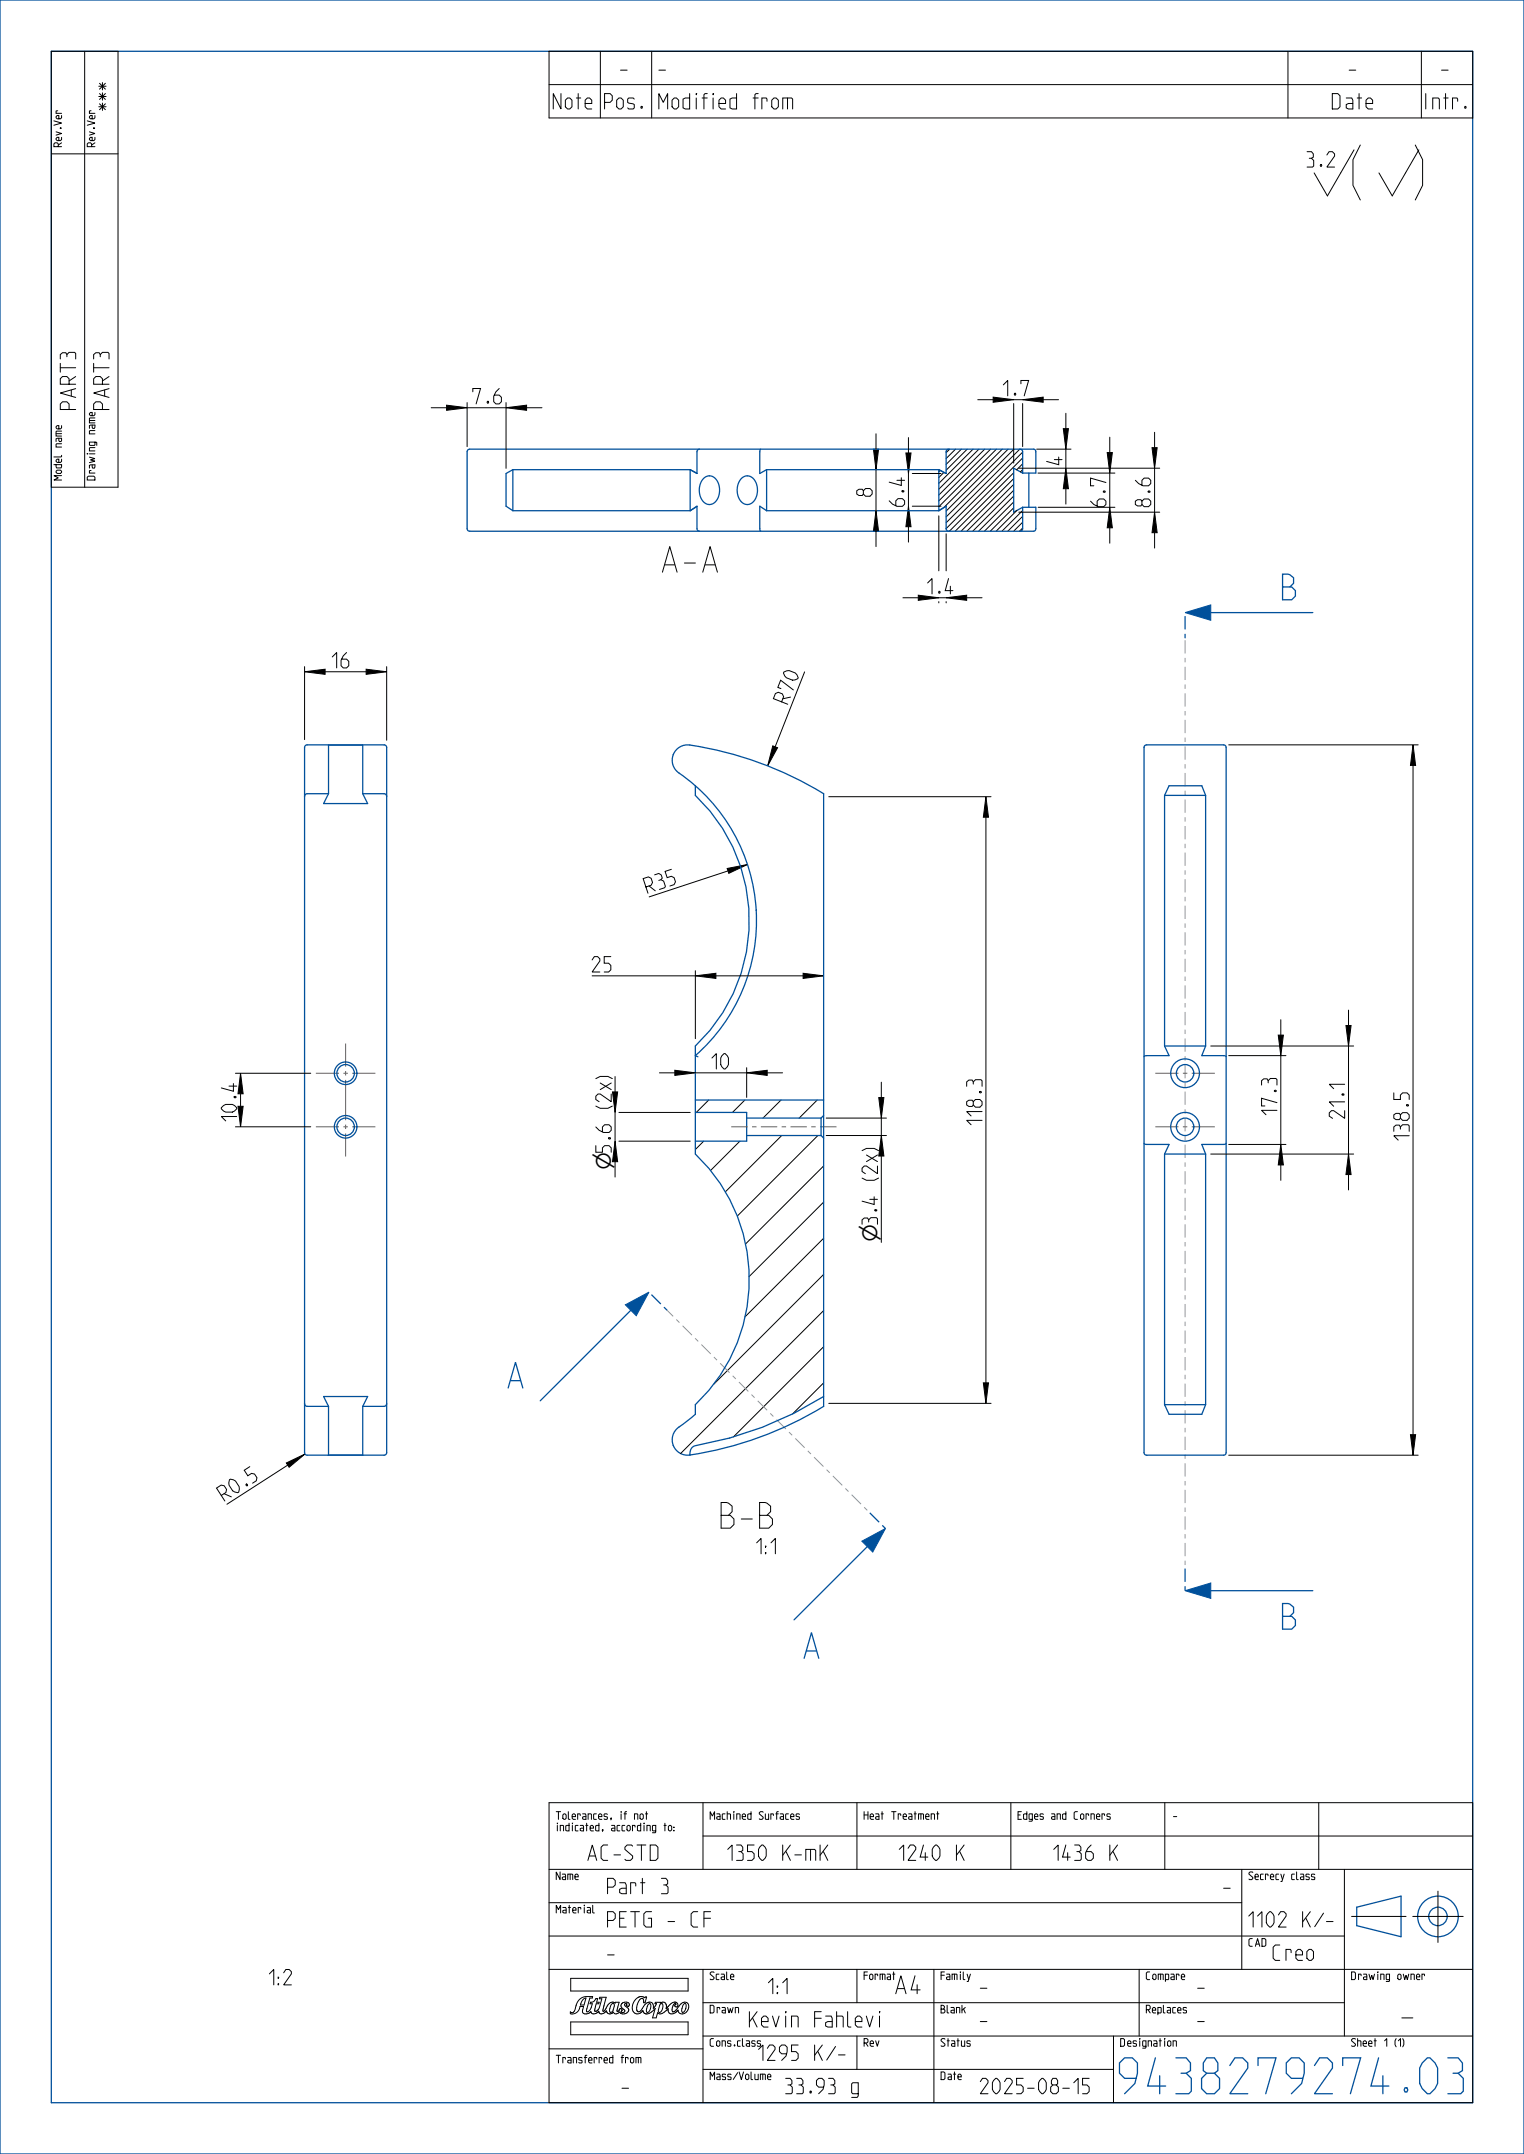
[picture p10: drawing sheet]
<svg xmlns="http://www.w3.org/2000/svg" width="297mm" height="420mm" viewBox="0 0 297 420" stroke-linecap="round" stroke-linejoin="round" font-family="sans-serif">
<path d="M183 91.6l1.4 .7M184.4 98.7l-1.4 .9M184.9 87.6l-.4 .1-.1 .4M197.5 91.3l1.8 .9M198.8 87.6l.3 .1 .2 .4M199.3 98.9l-1.8 1M184.4 103.1l.1 .3 .4 .2M199.3 103.1l-.2 .3-.3 .2M135.5 275.8l-2.7 2.1a3 3 0 0 0-1.7 3.6 3 3 0 0 0 3.3 2.2" fill="none" stroke="#00509b" stroke-width=".25"/>
<g fill="none" stroke="#000" stroke-width=".19">
<path d="M183.2 91.7l-.2 .3M184 92.1l-1 1M185.1 87.6l-.7 .7M186.2 87.6l-1.8 1.8M187.4 87.6l-3 2.9M188.5 87.6l-4.1 4.1M189.6 87.6l-6.6 6.7M190.8 87.6l-7.8 7.8M191.9 87.6l-8.9 8.9M193 87.6l-10 10.1M194.2 87.6l-11.2 11.2M195.3 87.6l-11.4 11.4"/>
<path d="M196.5 87.6l-12.1 12.1M197.5 92.2l-11.3 11.4M197.5 93.3l-10.2 10.3M197.5 94.5l-9.1 9.1M197.5 95.6l-7.9 8M197.5 96.7l-6.8 6.9M197.5 97.9l-5.7 5.7M197.5 99l-4.5 4.6M197.6 87.6l-13.2 13.2M198.2 99.5l-4.1 4.1M198.7 87.6l-14.3 14.3M199.3 88.2l-14.9 14.9"/>
<path d="M199.3 89.3l-14.3 14.3M199.3 90.4l-1.2 1.2M199.3 91.6l-.4 .4M199.3 99.5l-4 4.1M199.3 100.7l-2.9 2.9M199.3 101.8l-1.8 1.8M199.3 103l-.6 .6M138.1 214.5l-2.4 2.4M145.2 214.5l-2.5 2.4M152.2 214.5l-3.5 3.5M159.3 214.5l-3.6 3.5M137.1 222.5l-1.6 1.6"/>
<path d="M144.2 222.5l-5.7 5.7M152.3 221.4l-10.9 11M159.4 221.4l-15.7 15.7M160.5 227.3l-15.2 15.3M160.5 234.4l-14.5 14.5M160.5 241.4l-15.3 15.4M160.5 248.5l-21.4 21.4M160.5 255.5l-27.9 27.9M160.5 262.6l-17.6 17.6M160.5 269.6l-6 6.1"/>
</g>
<path d="M231 310.2l5-1.5v3z" fill="#00509b"/>
<path d="M231 310.2l5-1.5v3z" fill="none" stroke="#00509b" stroke-width=".19"/>
<path d="M249.9 315.2h1.5l.7-.8v-1l-.7-.6-1.5-.1v5h1.8l.7-.8v-1l-.7-.7h-.3" fill="none" stroke="#00509b" stroke-width=".25"/>
<path d="M231 119.4l5-1.5v3z" fill="#00509b"/>
<path d="M231 119.4l5-1.5v3z" fill="none" stroke="#00509b" stroke-width=".19"/>
<path d="M249.9 114.4h1.5l.7-.7v-1l-.7-.6-1.5-.2v5h1.8l.7-.7v-1l-.7-.8h-.3" fill="none" stroke="#00509b" stroke-width=".25"/>
<path d="M168 300.5l4.6-2.5-2.5 4.6z" fill="#00509b"/>
<path d="M168 300.5l4.6-2.5-2.5 4.6z" fill="none" stroke="#00509b" stroke-width=".19"/>
<path d="M156.7 323.3l1.4-5 1.5 5M157.2 321.9h1.9" fill="none" stroke="#00509b" stroke-width=".25"/>
<path d="M121.9 254.4l4.6-2.5-2.5 4.6z" fill="#00509b"/>
<path d="M121.9 254.4l4.6-2.5-2.5 4.6z" fill="none" stroke="#00509b" stroke-width=".19"/>
<g fill="none" stroke="#00509b" stroke-width=".25">
<path d="M0 0h297v420h-297zM10 10h277v400h-277zM99.9 91.6l-1.3 .7v6.4l1.3 .9M99.9 91.6v8M99.9 99.6h34.6M99.9 91.6h34.6M134.5 99.6l1.3-.9v4.4l.2 .3 .3 .2M134.5 91.6v8M134.5 91.6l1.3 .7M135.8 98.7l-1.3 .9M136.3 87.6l-.3 .1-.2 .3v4.3l-1.3-.7M137.2 93.3a1.72 1.72 0 0 1 2.8 1 2.96 2.96 0 0 1-1.6 4.1 2.15 2.15 0 0 1-2.1-2.4v-.4a3.3 3.3 0 0 1 .9-2.3z"/>
<path d="M144.5 93.3a1.72 1.72 0 0 1 2.9 1 2.96 2.96 0 0 1-1.6 4.1 2.15 2.15 0 0 1-2.1-2.4v-.4a3.3 3.3 0 0 1 .8-2.3zM148.3 87.6l-.2 .5v4.2l1.3-.7M149.4 99.6l-1.3-.9v4.4l.2 .5M149.4 99.6h33.6M149.4 91.6h33.6M149.4 91.6v8M183 99.6l1.4-.9v4.4M183 91.6v8M184.4 88.1v4.2l-1.4-.7M197.5 91.3v8.6M199.3 92.2h2.6v-4.1l-.3-.5h-110.1l-.4 .2-.1 .3v15l.3 .4 .2 .1 110.1-.1 .3-.4v-4.2h-2.6M199.3 88.1v4.1"/>
<path d="M199.3 98.9v4.2M200.5 92.2v6.7M236 119.4h19.8M59.4 145.5l.5-.3h15l.4 .3 .1 .2v137.5l-.3 .5h-.2h-15h-.3l-.2-.5zM64 154.8l-.9 1.9h8.5l-.9-1.9M64 154.8h-4.2l-.3 .1-.1 .4M64 154.8v-9.5h6.7v9.5M70.7 154.8h4.2l.3 .1 .2 .4M135.5 153.2v1.9a33.7 33.7 0 0 1 0 48.9v21a33.7 33.7 0 0 1 0 48.9v1.9M223 145.5l.5-.3h15l.4 .3 .1 .2v137.5l-.1 .3-.4 .2h-15h-.3l-.2-.5zM227 155.1l.8-1.9h6.4l.8 1.9M227 155.1v48.9"/>
<path d="M227 155.1h8M235 155.1v48.9M135.5 216.9h10v5.6h-10M135.5 214.5h25M136 206.1l-.5-.3a35.1 35.1 0 0 0-3.7-55.5 3 3 0 0 1-.5-3.4 3 3 0 0 1 3.1-1.6 70 70 0 0 1 26.1 9.5v119.4a70 70 0 0 1-26.1 9.5 1.61 1.61 0 0 1 1.1-1.8 68.6 68.6 0 0 0 25-9.6M145.5 218h14.5M160 218v3.4M160.5 217.5l-.5 .5M227 204l.8 1.8h-4.4l-.4 .3M227 204h8M235 204l-.8 1.8h4.3l.5 .3M145.5 221.4h14.5"/>
<path d="M160 221.4l.5 .5M223 222.9l.4 .2h4.4l-.8 1.9M227 225h8M227 225v48.9M235 225v48.9M239 222.9l-.5 .2h-4.3l.8 1.9M122.9 255.5l-17.6 17.6M59.4 273.6l.1 .4 .3 .2h4.2M64 274.2l-.9-1.9h8.5l-.9 1.9M64 274.2v9.5h6.7v-9.5M75.4 273.6l-.2 .4-.3 .2h-4.2M99 270.6l1.5-5 1.4 5"/>
<path d="M99.5 269.2h1.9M227 273.9l.8 1.9h6.4l.8-1.9M227 273.9h8M169 301.6l-14.3 14.2M236 310.2h19.8M264.4 371.9l8.6-2.2v7.9l-8.6-2.1z"/>
<circle cx="67.4" cy="209.3" r="2.2"/>
<circle cx="67.4" cy="219.7" r="2.2"/>
<circle cx="67.4" cy="209.3" r="1.7"/>
<circle cx="67.4" cy="219.7" r="1.7"/>
<circle cx="231" cy="209.3" r="2.8"/>
<circle cx="231" cy="219.7" r="2.8"/>
<circle cx="231" cy="209.3" r="1.7"/>
<circle cx="231" cy="219.7" r="1.7"/>
<circle cx="280.2" cy="373.7" r="4"/>
<circle cx="280.2" cy="373.7" r="1.8"/>
</g>
<path d="M231 124.4v-5M130 255.5l-3.5-3.6M172.6 298l-3.6-3.5M231 310.2v-5" fill="none" stroke="#00509b" stroke-width=".25" stroke-dasharray=".9 .9 2.6 .9" stroke-linecap="butt"/>
<path d="M169 294.5l-39-39M231 305.2v-180.8" fill="none" stroke="#9196a0" stroke-width=".19" stroke-dasharray=".9 .9 2.6 .9" stroke-linecap="butt"/>
<g fill="#000">
<path d="M87 79l4 .5-4 .5zM98.6 79.5l4-.5v1zM193.5 77.4l4 .5-4 .5zM170.2 87.6h1l-.5 4zM170.7 99.6l.5 4h-1zM176.5 88.3h1l-.5 4zM177 98.7l.5 4h-1zM207.2 83.6h1l-.5 4zM207.7 91.3l.5 4h-1zM215.8 88.2h1l-.5 4zM216.3 98.9l.5 4h-1zM225 99.9l.5 4h-1z"/>
<path d="M224.5 87.3h1l-.5 4zM179 116.1l4 .5-4 .5zM59.4 131l4-.5v1zM71.4 130.5l4 .5-4 .5zM150.6 145.4l.9 .4-1.9 3.5zM192.1 155.3l.5 4h-1zM275.4 145.2l.5 4h-1zM141.7 169.3l4-.7-3.7 1.7zM135.5 190.3l4-.5v1zM156.5 189.8l4 .5-4 .5zM46.4 215.7h1l-.5 4zM131.5 208.7l4 .5-4 .5z"/>
<path d="M145.5 209.2l4-.5v1zM171.3 214h1l-.5 4zM249.1 201.8h1l-.5 4zM262.3 200h1l-.5 4zM249.6 223.1l.5 4h-1zM262.8 225l.5 4h-1zM191.6 269.6h1l-.5 4zM55.8 285.3l3.6-1.8-3.1 2.6zM274.9 279.7h1l-.5 4z"/>
</g>
<g fill="none" stroke="#000" stroke-width=".19">
<path d="M10 10h13v85h-13zM16.5 10v85M107 10h180v13h-180zM107 16.5h180M117 10v13M127 10v13M251 10v13M277 10v13M10 30h13M263.9 29.2l-5.2 9-2.6-4.5M84 79.5h3M87 79l4 .5-4 .5z"/>
<path d="M91 78.5v8.6M91 79.5h7.6M98.6 79.5l4-.5v1zM98.6 78.5v12.8M102.6 79.5h3M190.5 77.9h3M193.5 77.4l4 .5-4 .5zM197.5 78.7v11.6M199.3 78.7v8.4M203.3 77.9h3M170.2 87.6h1l-.5 4zM170.7 99.6l.5 4h-1z"/>
<path d="M170.7 84.6v3M170.7 91.6v8M176.5 88.3h1l-.5 4zM177 98.7l.5 4h-1zM177 85.3v3M177 92.3v6.4M177.8 98.7h5.6M177.8 92.3h5.6M198.5 99.9h27.5M198.5 91.3h27.5M202 87.6h6.7M202.3 92.2h15"/>
<path d="M202.3 98.9h15M207.2 83.6h1l-.5 4zM207.7 91.3l.5 4h-1zM207.7 80.6v3M207.7 95.3v3M215.8 88.2h1l-.5 4zM216.3 98.9l.5 4h-1zM216.3 85.2v3M216.3 92.2v6.7M224.5 87.3h1l-.5 4zM225 99.9l.5 4h-1zM225 84.3v3"/>
<path d="M225 91.3v8.6M170.7 103.6v3M176 116.6h3M177 102.7v3M179 116.1l4 .5-4 .5zM183 100.6v10.7M183 117.3v.3M184.4 104.1v7.2M184.4 117.3v.3M188.4 116.6h3M216.3 102.9v3M225 103.9v3"/>
<path d="M59.4 131l4-.5v1zM59.4 130v14.2M63.4 131h8M71.4 130.5l4 .5-4 .5zM75.4 130v14.3M156.8 131l-5.7 14.6M150.6 145.4l.9 .4-1.9 3.5zM161.5 155.3h31.6M192.1 155.3l.5 4h-1zM192.1 159.3v110.3M239.5 145.2h36.9M275.4 145.2l.5 4h-1z"/>
<path d="M275.4 149.2v130.5M141.7 169.3l4-.7-3.7 1.7zM141.9 169.8l-15.4 5.1M115.4 190.3h20.1M135.5 190.3l4-.5v1zM135.5 189.3v13.2M139.5 190.3h17M156.5 189.8l4 .5-4 .5zM249.6 198.8v3M262.3 200h1l-.5 4zM262.8 197v3M45.9 219.7h14.7"/>
<path d="M45.9 209.3h14.7M46.4 215.7h1l-.5 4zM120.6 216.9h13.9M128.5 209.2h3M131.5 208.7l4 .5-4 .5zM135.5 209.2h10M145.5 209.2l4-.5v1zM145.5 208.2v5.8M149.5 209.2h3M161 218h11.8M171.3 214h1l-.5 4zM171.8 211v3"/>
<path d="M171.8 218v3.4M236 204h27.8M239.5 205.8h11.1M249.1 201.8h1l-.5 4zM249.6 205.8v17.3M262.8 204v21M119.9 226.5v3M120.6 222.5h13.9M161 221.4h11.8M171.8 225.4v16.9M236 225h27.8M239.5 223.1h11.1"/>
<path d="M249.6 223.1l.5 4h-1zM249.6 227.1v3M262.8 225l.5 4h-1zM262.8 229v3M161.5 273.6h31.6M191.6 269.6h1l-.5 4zM274.9 279.7h1l-.5 4zM55.8 285.3l3.6-1.8-3.1 2.6zM56.1 285.7l-11.9 7.6M239.5 283.7h36.9M107 351.5h180v58.5h-180zM137 358h150"/>
<path d="M137 351.5v13M167 351.5v13M197 351.5v13M227 351.5v13M257 351.5v13M107 364.5h180M107 371h135M107 377.5h155M242 364.5v19.5M262 364.5v32.5M263.4 373.7h10.6M275.3 373.7h9.8"/>
<path d="M280.2 368.7v10M107 384h180M107 399.5h30M111.2 385.7h22.9v2.5h-22.9zM111.2 394.3h22.9v2.4h-22.9zM112.9 389.9l1-.6h1.6l-.1 .3h-.4l-.7 2.3a.23 .23 0 0 0 0 .2 .23 .23 0 0 0 .2 .2l.4-.3 .3-.6 .2-.7h-.4l.1-.3 .5-.1 .5-.6h.4l-.2 .7h.5l-.1 .3h-.5l-.3 1a.32 .32 0 0 0 .1 .5 .32 .32 0 0 0 .5-.2l.3-.6 .5-1.7h-.5l.1-.3h1.2l-.6 2.8 .4-.2 .4-.8a.95 .95 0 0 1 1.6-.6v-.2h.8l-.5 1.6 .1 .2 .3-.1a.33 .33 0 0 1 .2-.4 .33 .33 0 0 1 .4 .2 .33 .33 0 0 1-.1 .4 .36 .36 0 0 0 .6 0 .36 .36 0 0 0-.3-.6 .74 .74 0 0 1-.3-1 .74 .74 0 0 1 1-.3 .41 .41 0 0 1 .6 .3 .41 .41 0 0 1-.4 .5l-.2-.2 .1-.3a.29 .29 0 0 0-.5 .1 .29 .29 0 0 0 .2 .4 .76 .76 0 0 1 .6 .9 .76 .76 0 0 1-.9 .6l-.6-.1-.3-.3-.8 .4-.4-.3a.74 .74 0 0 1-.8 .3 .74 .74 0 0 1-.5-.6 .95 .95 0 0 1-1.5 .3v-.2a.87 .87 0 0 1-.8 .5 .87 .87 0 0 1-.8-.5 1.08 1.08 0 0 1-1.6 .2l.2-1.2h-.7l-.3 .8-.5 .5-1.1 .1v-.3l.2 .1a.79 .79 0 0 0 .8-.9l.4-1zM113.7 389.9l.5-.3-.4 1.4h-.7zM116.1 389.7h.1M119.2 390.8l.4-.1 .1 .4-.3 1-.5 .3-.1-.6zM124 389.7a1.2 1.2 0 0 1 1.6-.2l.4-.1-.3 1.1h-.3v-.1a.5 .5 0 0 0-.3-.7 .5 .5 0 0 0-.6 .5 1.78 1.78 0 0 0-.3 2h.4l.3-.2a2.5 2.5 0 0 1 1.6-1.6 .82 .82 0 0 1 .8 1.2l.6-.9h-.3l.1-.3h1v.2a.8 .8 0 0 1 1 .1 .8 .8 0 0 1 .1 1l.3-.3a1.45 1.45 0 0 1 1.9-.8 .37 .37 0 0 1 .1 .5 .37 .37 0 0 1-.6 0l.2-.3a.19 .19 0 0 0-.2-.2 .19 .19 0 0 0-.2 .2l-.3 1.1a.34 .34 0 0 0 .2 .4 .34 .34 0 0 0 .4-.2 3.9 3.9 0 0 1 1.8-1.7 1.05 1.05 0 0 1 .9 .8 1.05 1.05 0 0 1-.5 1.1 .92 .92 0 0 1-.9 .4 .92 .92 0 0 1-.8-.8l-.1 .2a1.32 1.32 0 0 1-1.6 .4l-.2-.4v-.4l-.9 .7a.85 .85 0 0 1-1.1 .1l-.3 1h-.7l.5-1.9-.1 .1a1.65 1.65 0 0 1-1.9 .9l-.4-.5-.1 .1a1.11 1.11 0 0 1-1.5 .3 1.11 1.11 0 0 1-.4-1.4l.3-.8zM126.4 390.8l.4-.1v.7l-.3 .8-.4 .2-.1-.5zM126.6 390.7h.1"/>
<path d="M128.7 390.8l.4-.1 .1 .6-.3 .8-.4 .3-.2-.4zM133.3 390.8l.3-.1 .1 .7-.3 .7-.4 .3-.1-.6zM133.5 390.7h.1M137 390.5h125M137 397h150M137 384v26M167 384v6.5M167 397v6.5M182 384v26M217 397v13M222 384v13M137 403.5h80"/>
</g>
<g fill="none" stroke="#785055" stroke-width=".19">
<path d="M61.6 219.7h4.5M61.6 209.3h4.5M66.9 219.7h.9M66.9 209.3h.9M67.4 203.5v4.5M67.4 208.8v.9M67.4 210.6v7.8M67.4 219.3v.8M68.7 219.7h4.5M68.7 209.3h4.5M142.5 219.7h3.2M146.6 219.7h.8"/>
<path d="M148.3 219.7h3.2M152.3 219.7h.9M154.1 219.7h3.1M158.1 219.7h.9M159.8 219.7h3.2M225.2 219.7h4.5M225.2 209.3h4.5M230.5 219.7h.9M230.5 209.3h.9M232.2 219.7h4.6M232.2 209.3h4.6M67.4 221v4.5"/>
</g>
<text font-size="13" x="263.7" y="38.3">( )</text>
<text font-size="9.1" fill="#00509b" x="216.5" y="408.2">9438279274.03</text>
<g font-size="6.5">
<text x="129.5" y="111.6">A-A</text>
<text x="140.3" y="298">B-B</text>
<text x="272.6" y="395.2">-</text>
</g>
<text font-size="4.6" x="173.9" y="388.7">A4</text>
<g font-size="4.1">
<text x="119.1" y="228.2" transform="rotate(-90 119.1 228.2)">⌀5.6 (2x)</text>
<text x="119.1" y="228.2" transform="rotate(-90 119.1 228.2)">⌀</text>
<text x="171" y="242.3" transform="rotate(-90 171 242.3)">⌀3.4 (2x)</text>
<text x="171" y="242.3" transform="rotate(-90 171 242.3)">⌀</text>
</g>
<g font-size="3.9">
<text x="120.8" y="14.7">-</text>
<text x="128.4" y="14.7">-</text>
<text x="262.8" y="14.7">-</text>
<text x="280.8" y="14.7">-</text>
<text x="21.3" y="21.5" transform="rotate(-90 21.3 21.5)">***</text>
<text x="107.3" y="21.2">Note</text>
<text x="117.3" y="21.2">Pos.</text>
<text x="128.4" y="21.2">Modified from</text>
<text x="259.3" y="21.2">Date</text>
<text x="276.1" y="21.2">Intr.</text>
<text x="254.7" y="32.6">3.2</text>
<text x="195.5" y="77.2">1.7</text>
<text x="14.7" y="79.8" transform="rotate(-90 14.7 79.8)">PART3</text>
<text x="21.3" y="79.8" transform="rotate(-90 21.3 79.8)">PART3</text>
<text x="92.1" y="78.8">7.6</text>
<text x="207" y="90.6" transform="rotate(-90 207 90.6)">4</text>
<text x="170" y="96.8" transform="rotate(-90 170 96.8)">8</text>
<text x="176.3" y="98.7" transform="rotate(-90 176.3 98.7)">6.4</text>
<text x="215.5" y="98.8" transform="rotate(-90 215.5 98.8)">6.7</text>
<text x="224.3" y="98.8" transform="rotate(-90 224.3 98.8)">8.6</text>
<text x="180.8" y="115.8">1.4</text>
<text x="64.8" y="130.2">16</text>
<text x="153.5" y="137.3" transform="rotate(-69 153.5 137.3)">R70</text>
<text x="126.3" y="174.2" transform="rotate(-18 126.3 174.2)">R35</text>
<text x="115.4" y="189.5">25</text>
<text x="138.7" y="208.4">10</text>
<text x="46.1" y="218.6" transform="rotate(-90 46.1 218.6)">10.4</text>
<text x="191.4" y="219.3" transform="rotate(-90 191.4 219.3)">118.3</text>
<text x="248.9" y="217.4" transform="rotate(-90 248.9 217.4)">17.3</text>
<text x="262.1" y="218.1" transform="rotate(-90 262.1 218.1)">21.1</text>
<text x="274.6" y="222.3" transform="rotate(-90 274.6 222.3)">138.5</text>
<text x="43.8" y="292.7" transform="rotate(-33 43.8 292.7)">R0.5</text>
<text x="144.9" y="303">1:1</text>
<text x="115" y="362.7">AC-STD</text>
<text x="141.5" y="362.7">1350 K-mK</text>
<text x="175" y="362.7">1240 K</text>
<text x="205" y="362.7">1436 K</text>
<text x="117.8" y="369.2">Part 3</text>
<text x="238.3" y="369.2">-</text>
<text x="117.8" y="375.7">PETG - CF</text>
<text x="242.6" y="375.7">1102 K/-</text>
<text x="118.4" y="382.2">-</text>
<text x="248.1" y="382.2">Creo</text>
<text x="50.6" y="387">1:2</text>
<text x="148.5" y="388.7">1:1</text>
<text x="191" y="388.7">-</text>
<text x="233.4" y="388.7">-</text>
<text x="145.4" y="395.2">Kevin Fahlevi</text>
<text x="191" y="395.2">-</text>
<text x="233.4" y="395.2">-</text>
<text x="147.8" y="401.7">1295 K/-</text>
<text x="120.8" y="408.2">-</text>
<text x="153.1" y="408.2">33.93 g</text>
<text x="190.4" y="408.2">2025-08-15</text>
</g>
<g font-size="2">
<text x="12" y="28.6" transform="rotate(-90 12 28.6)">Rev.Ver</text>
<text x="18.5" y="28.6" transform="rotate(-90 18.5 28.6)">Rev.Ver</text>
<text x="12" y="93.6" transform="rotate(-90 12 93.6)">Model name</text>
<text x="18.5" y="93.6" transform="rotate(-90 18.5 93.6)">Drawing name</text>
<text x="108.4" y="354.7">Tolerances, if not</text>
<text x="108.4" y="357">indicated, according to:</text>
<text x="138.4" y="354.7">Machined Surfaces</text>
<text x="168.4" y="354.7">Heat Treatment</text>
<text x="198.4" y="354.7">Edges and Corners</text>
<text x="228.4" y="354.7">-</text>
<text x="108.4" y="366.5">Name</text>
<text x="243.4" y="366.5">Secrecy class</text>
<text x="108.4" y="373">Material</text>
<text x="243.4" y="379.5">CAD</text>
<text x="138.4" y="386">Scale</text>
<text x="168.4" y="386">Format</text>
<text x="183.4" y="386">Family</text>
<text x="223.4" y="386">Compare</text>
<text x="263.4" y="386">Drawing owner</text>
<text x="138.4" y="392.5">Drawn</text>
<text x="183.4" y="392.5">Blank</text>
<text x="223.4" y="392.5">Replaces</text>
<text x="138.4" y="399">Cons.class</text>
<text x="168.4" y="399">Rev</text>
<text x="183.4" y="399">Status</text>
<text x="218.4" y="399">Designation</text>
<text x="263.4" y="399">Sheet 1 (1)</text>
<text x="108.4" y="402.2">Transferred from</text>
<text x="138.4" y="405.5">Mass/Volume</text>
<text x="183.4" y="405.5">Date</text>
</g>
</svg>
